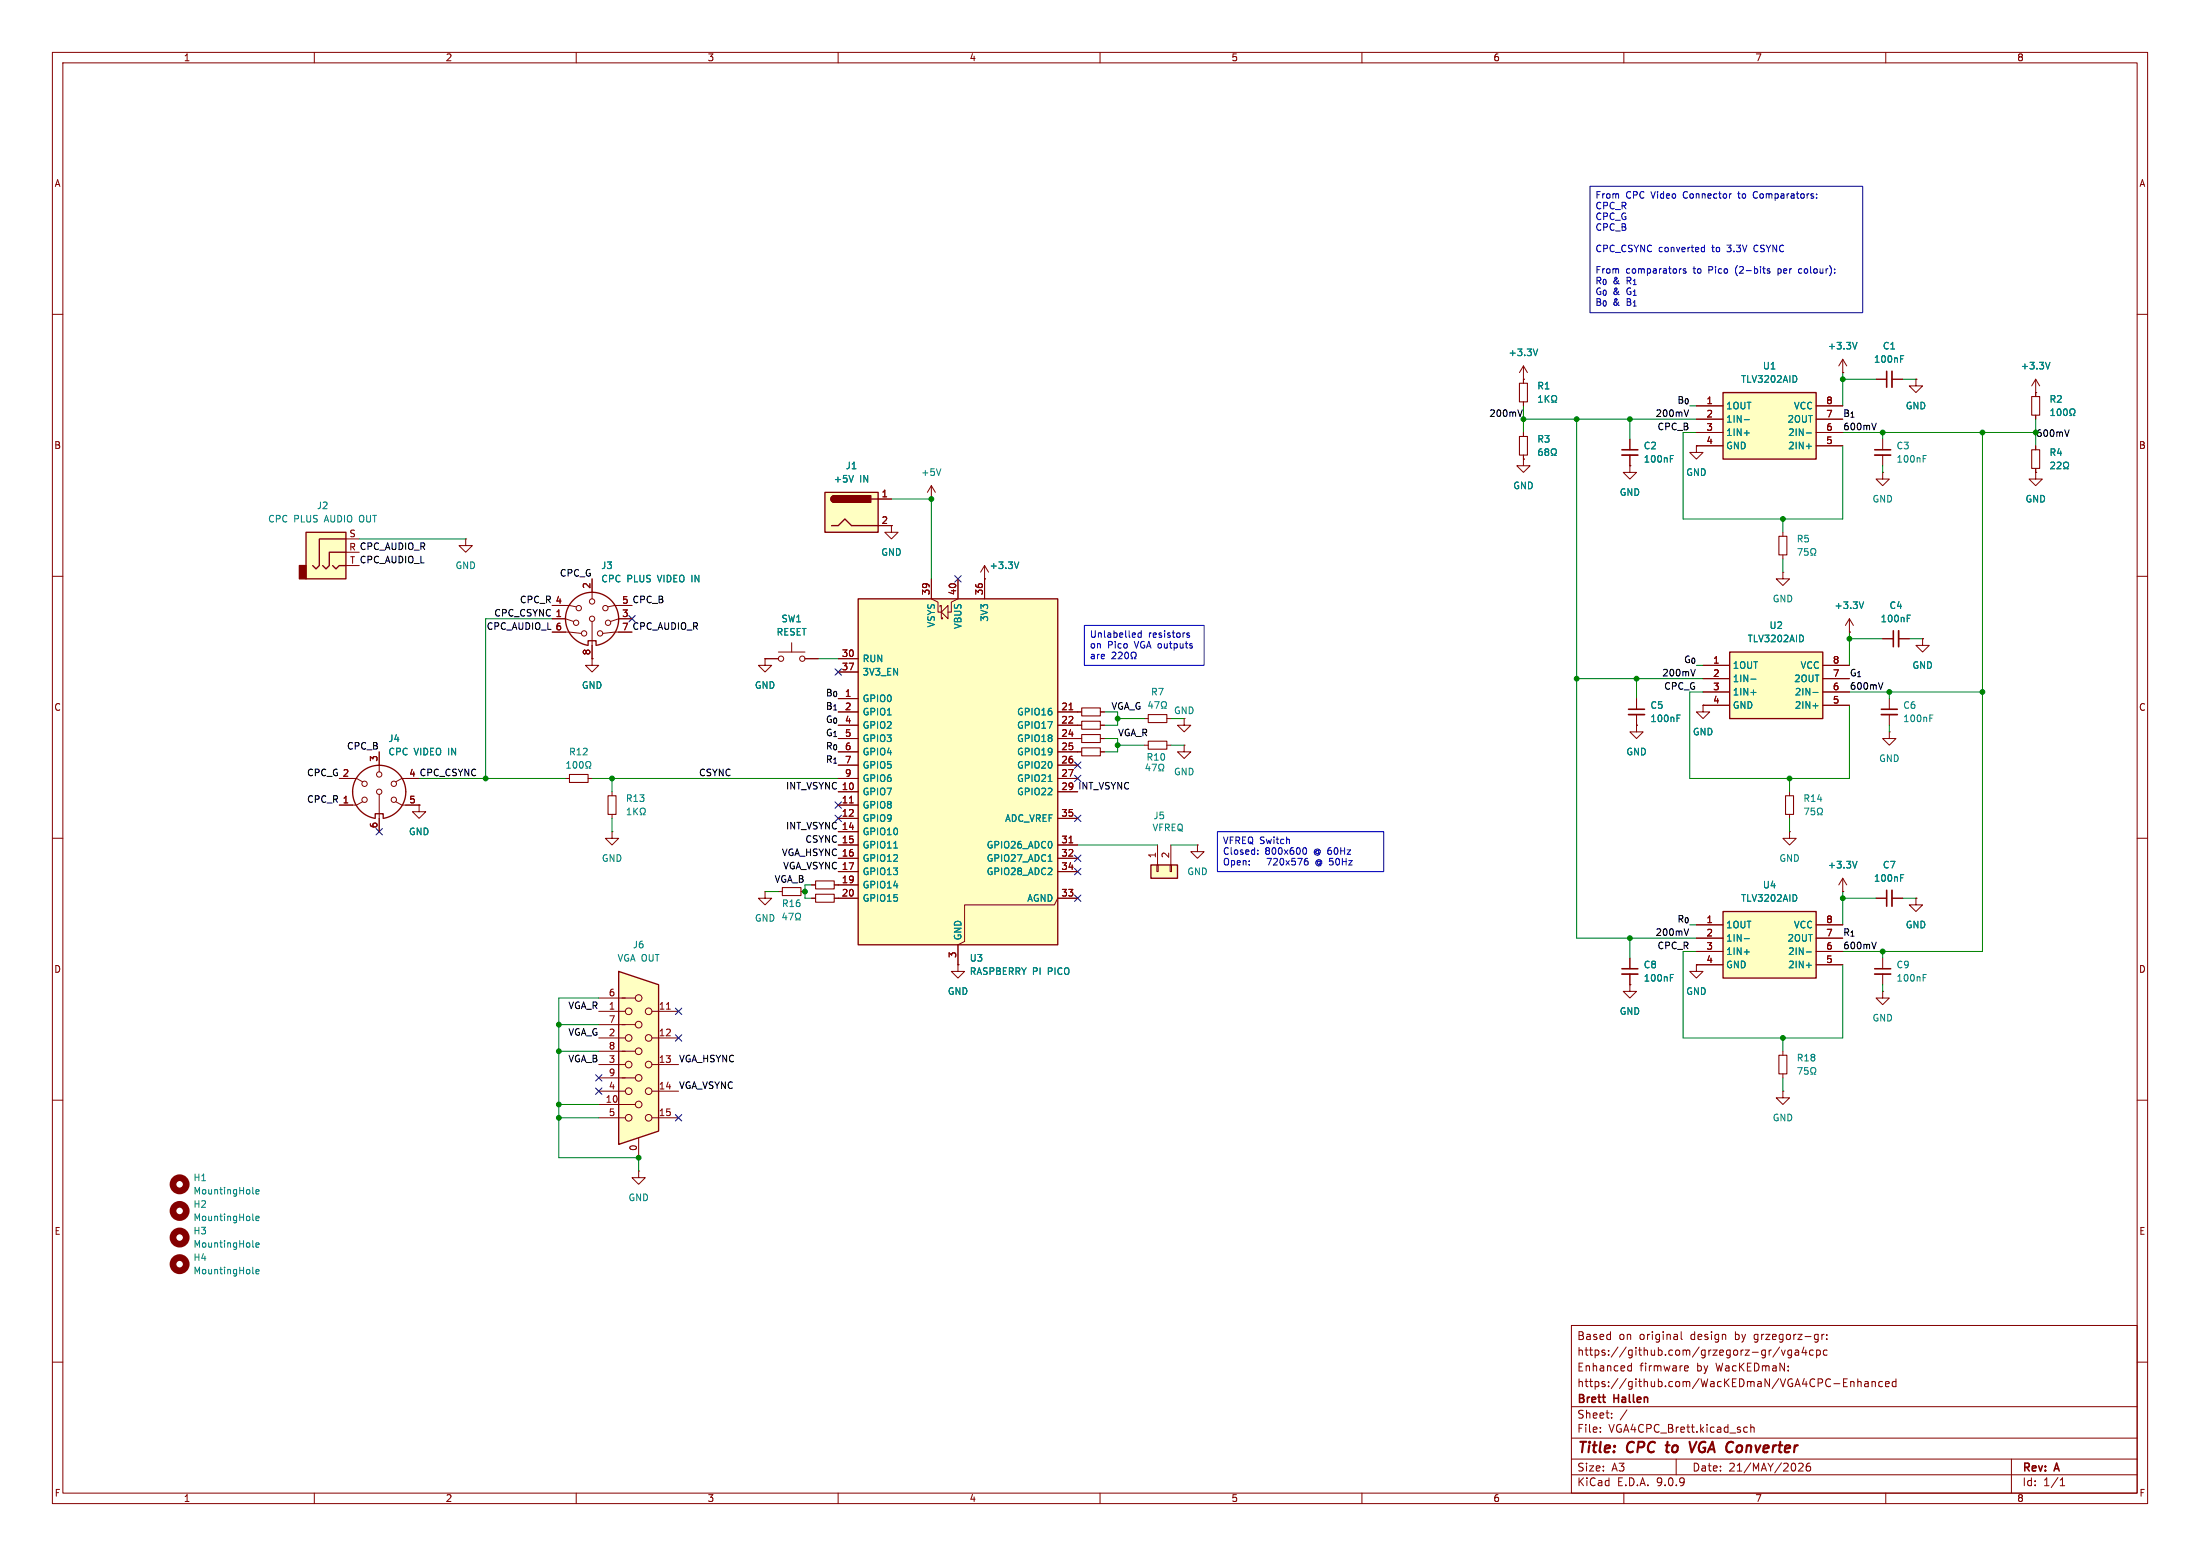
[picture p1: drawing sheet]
<svg xmlns="http://www.w3.org/2000/svg" width="420mm" height="297mm" viewBox="0 0 420 297" stroke-linecap="round" stroke-linejoin="round" font-family="sans-serif">
<g fill="none" stroke="#840000" stroke-width=".19">
<path d="M10 10h400v277h-400zM12 12h396v273h-396zM60 10v2M110 10v2M160 10v2M210 10v2M260 10v2M310 10v2M360 10v2M10 60h2M408 60h2M359.4 90.2v1.2h1.3l-1.3 1.3-1.3-1.3h1.3"/>
<path d="M359.4 90.2h.1M10 110h2M408 110h2M360.7 133.4v2M360.7 136.4v2M10 160h2M64.8 148.6h3.3l1.1 .6M69.2 153l-1.1 .7h-3.3M72.4 143.5v3.8M72.4 151.6v7.2M75.6 153l1.1 .7h3.3M77.5 148.6h-.8l-1.1 .6"/>
<path d="M80 153.7v1.2h1.3l-1.3 1.3-1.3-1.3h1.3M80 153.7h.1M107.9 148.6h.8M112.3 148.6h.7M116.8 151.1v.8M116.8 155.4v.8M408 160h2M10 210h2M408 210h2M121.9 223.5v1.3h1.3l-1.3 1.3-1.3-1.3h1.3M121.9 223.5h.1M300 253h108v32h-108z"/>
<path d="M320.9 254.2v1.3l.3 .2M338.2 257.7l-.4 .1M339.7 257.1l-1.3 1.9M340.1 257.7l.3 1 .4-1M342 257.8l-.4-.1-.3 .3 .1 .6h.6M342 257.7v1.2l-.3 .3-.3-.1M342.7 257.8h.6l.1 .9M343.4 258l-.5 .1a.29 .29 0 0 0-.2 .3 .29 .29 0 0 0 .2 .3l.5-.1M344.4 257.1l-.4 1.1h.9M344.7 257.7v1M346.2 257.8l-.5-.1-.3 .3 .2 .6h.6M346.8 257.8l.4-.1 .3 .3-.1 .6h-.6"/>
<path d="M346.8 257.7v1.5M346.9 254.7l.2 .1M347.1 255.6l-.2 .1M347.1 254.7l-.1 1.3M347.8 254.7v1M348.2 254.7l-.3 .1-.1 .2M348.7 255.5v.2M348.7 254.8v.1M348.8 257.8l-.4-.1-.3 .3 .1 .6h.6M10 260h2M300 278.5h108M300 274.5h108"/>
<path d="M300 268.5h108M305.5 273.2v.2M305.5 272.5v.1M307.7 270.5v.2M307.7 269.8v.1M310.6 269.1l-1.3 1.9M310.9 260.8h.5M310.9 261.6h.5M311.4 260.2v1.5M320 278.5v3M321.6 261.5l.2 .2 .4-.1M321.6 260.9l.2-.2h.3l.2 .2v.1l-.7 .2"/>
<path d="M333 273.3h.6M333 272.5h.6M334.2 272.5l.2-.1 .4 .1 .1 .9M334.2 271.9v1.5M343.4 279.4l.5-.1 .3 .1v.3l-.9 1.1h.9M345.5 279.3a.59 .59 0 0 0-.7 .6v.6l.1 .2 .5 .1 .2-.2 .1-.5-.2-.2h-.4l-.3 .2M351.9 263.9h.5M351.9 264.7h.8M351.9 263.2h.8M353.3 263.7v1M353.3 263.8l.2-.1 .4 .1v.9M354.7 263.8l.2-.1 .3 .1 .1 .9"/>
<path d="M354.7 263.2v1.5M356 263.8h.6l.1 .9M356.7 264l-.5 .1a.29 .29 0 0 0-.3 .3 .29 .29 0 0 0 .3 .3l.5-.1M357.4 263.8l.2-.1 .3 .1 .1 .9M357.4 263.7v1M359.4 263.8l-.5-.1-.2 .3 .1 .6h.6M359.9 264.2l.8-.2-.1-.2-.4-.1-.3 .2 .1 .7h.6M361.9 263.8l-.4-.1-.3 .3 .2 .6h.5M361.9 263.2v1.5M384 278.5v6.5M408 260h2M60 285v2"/>
<path d="M110 285v2M160 285v2M210 285v2M260 285v2M300 281.5h108M310 285v2M360 285v2M393.3 283.6h.9M393.3 282.5l.4-.4v1.5"/>
<circle cx="69.6" cy="149.6" r=".51"/>
<circle cx="69.6" cy="152.7" r=".51"/>
<circle cx="72.4" cy="147.8" r=".51"/>
<circle cx="72.4" cy="151.1" r=".51"/>
<circle cx="75.2" cy="152.7" r=".51"/>
<circle cx="75.2" cy="149.6" r=".51"/>
</g>
<path d="M318 275.9h.7M318.3 275.2l-.2 1.7 .3 .3M322.5 275.2l.5 2 .9-2" fill="none" stroke="#840000" stroke-width=".4"/>
<path d="M108.7 147.8h3.6v1.6h-3.6zM116.1 151.9h1.5v3.5h-1.5z" fill="none" stroke="#840000" stroke-width=".2"/>
<g fill="none" stroke="#008484" stroke-width=".19">
<path d="M368.4 137.1h.4M368.4 136.5h.6M108.2 146.6h.7M108.2 145.7l.4-.3v1.2M109.5 145.5l.2-.1a.68 .68 0 0 1 .4 .6 .68 .68 0 0 1-.4 .6l-.3-.5zM110.7 145.5l.2-.1a.68 .68 0 0 1 .5 .6 .68 .68 0 0 1-.5 .6l-.3-.5zM111.8 146.6h.3v-.2a.54 .54 0 0 1-.2-.8 .54 .54 0 0 1 .7-.2l.2 .6-.3 .4v.2h.3M119.7 155.5h.8M119.7 154.6l.4-.4v1.3M121 154.2v1.3M121.2 154.8l.5 .7M121.7 154.2l-.7 .8"/>
<path d="M122.2 155.5h.3v-.2a.54 .54 0 0 1-.3-.8 .54 .54 0 0 1 .8-.2l.2 .6-.3 .4v.2h.3M48.2 227.7l.2 .2M48.2 237.9l.2 .2M48.2 232.8l.2 .2M48.9 227.5l.6-.1-.1-.3h-.4l-.1 .1v.6h.5M48.9 232.6l.6-.2-.1-.2-.4-.1-.1 .2v.6h.5M48.9 237.6l.6-.1-.1-.2-.4-.1-.1 .2v.6h.5M48.2 243l.2 .1M48.9 242.7l.6-.1-.1-.2-.4-.1-.1 .2v.6h.5"/>
</g>
<path d="M71.6 156.1v-.8h1.6v.8M71.6 156.2a5.1 5.1 0 0 1-3.5-7.8 5.1 5.1 0 0 1 8.6 0 5.1 5.1 0 0 1-3.5 7.8" fill="none" stroke="#840000" stroke-width=".25"/>
<g fill="none" stroke="#840000" stroke-width="1.3">
<circle cx="34.3" cy="236.2" r="1.27"/>
<circle cx="34.3" cy="226.1" r="1.27"/>
<circle cx="34.3" cy="231.1" r="1.27"/>
<circle cx="34.3" cy="241.3" r="1.27"/>
</g>
<path d="M359.2 135.4h3" fill="none" stroke="#840000" stroke-width=".3"/>
<path d="M359.2 136.4h3" fill="none" stroke="#840000" stroke-width=".33"/>
<path d="M118.1 185.4l7.6 2.6v27.9l-7.6 2.5z" fill="#ffffc2"/>
<path d="M118.1 185.4l7.6 2.6v27.9l-7.6 2.5z" fill="none" stroke="#840000" stroke-width=".25"/>
<g fill="none" stroke="#840000" stroke-width=".19">
<path d="M188 110.5h.1M188 108l-.8 1.2M188 108l.7 1.2M188 108v2.5M205.7 138.4h.8M205.7 135.9h.8M210.1 138.4h.7M210.1 135.9h.7M114.3 195.6h7M114.3 190.5h7M114.3 193h5.1M114.3 198.1h5.1"/>
<path d="M124.5 193h5M124.5 198.1h5M127.2 192.6h.8M114.3 200.7h7M114.3 205.7h7M114.3 210.8h7M114.3 203.2h5.1M114.3 208.3h5.1M114.3 213.4h5.1M121.9 217.2v3.8M124.5 203.2h5M124.5 208.3h5"/>
<path d="M124.5 213.4h5"/>
<circle cx="120" cy="198.1" r=".63"/>
<circle cx="120" cy="193" r=".63"/>
<circle cx="121.9" cy="190.5" r=".63"/>
<circle cx="121.9" cy="195.6" r=".63"/>
<circle cx="123.8" cy="198.1" r=".63"/>
<circle cx="123.8" cy="193" r=".63"/>
<circle cx="120" cy="203.2" r=".63"/>
<circle cx="120" cy="208.3" r=".63"/>
<circle cx="120" cy="213.4" r=".63"/>
<circle cx="121.9" cy="200.7" r=".63"/>
<circle cx="121.9" cy="205.7" r=".63"/>
<circle cx="121.9" cy="210.8" r=".63"/>
<circle cx="123.8" cy="203.2" r=".63"/>
<circle cx="123.8" cy="208.3" r=".63"/>
<circle cx="123.8" cy="213.4" r=".63"/>
</g>
<path d="M194.5 107.3l-.4 1.2" fill="none" stroke="#008484" stroke-width=".19"/>
<path d="M206.5 137.7h3.6v1.5h-3.6zM206.5 135.1h3.6v1.6h-3.6z" fill="none" stroke="#840000" stroke-width=".2"/>
<path d="M330.2 124.5h17.8v12.7h-17.8z" fill="#ffffc2"/>
<path d="M330.2 124.5h17.8v12.7h-17.8z" fill="none" stroke="#840000" stroke-width=".25"/>
<g fill="none" stroke="#840000" stroke-width=".19">
<path d="M353.1 118.1l-.8 1.3M353.1 118.1l.7 1.3M353.1 118.1v2.6M146 125.7v1.3h1.3l-1.3 1.3-1.2-1.3h1.2M146 125.7h.1M146 125.7h2.6M148.6 124.5h5.1M151.1 122.7v1.8M153.7 125.7h2.5M325.1 127h5.1M325.1 129.5h5.1M325.1 132.1h5.1"/>
<path d="M325.1 134.6h5.1M348 127h5.1M348 129.5h5.1M348 132.1h5.1M348 134.6h5.1M353.1 120.7h.1M205.7 141h.8M205.7 143.5h.8M210.1 141h.7M210.1 143.5h.7M146 170.2v1.3h1.3l-1.3 1.2-1.2-1.2h1.2M146 170.2h.1"/>
<path d="M148.6 170.2h.8M152.9 170.2h.8M154.9 171.5h.8M154.9 168.9h.8M159.3 171.5h.7M159.3 168.9h.7M182.9 184.2v1.2h1.2l-1.2 1.3-1.3-1.3h1.3M182.9 184.2h.1"/>
<circle cx="149.1" cy="125.7" r=".51"/>
<circle cx="153.2" cy="125.7" r=".51"/>
</g>
<g fill="none" stroke="#008484" stroke-width=".19">
<path d="M355.8 114.9l-.4 1.2M334.3 129.6h.9M334.3 132.2h.9M344.2 121.4l.1 .4-.1 .5M346.1 132.2h1M346.1 134.7h1M145.1 174.6a.59 .59 0 0 0-.8 .6 .59 .59 0 0 0 .8 .6v-.5h-.2M146.4 174.6v1.2l-.7-1.2v1.2M147 174.6a.64 .64 0 0 1 .7 .6 .64 .64 0 0 1-.7 .6zM149.7 174.3l-.3 .9h.8M150 174.7v.9M150.6 174.3h.8l-.5 1.3"/>
<path d="M151.9 175.6h.3v-.3a.54 .54 0 0 1-.3-.7 .54 .54 0 0 1 .7-.2l.2 .6-.3 .3v.3h.3"/>
</g>
<path d="M206.5 140.2h3.6v1.5h-3.6zM206.5 142.7h3.6v1.6h-3.6zM149.4 169.4h3.5v1.5h-3.5zM155.7 170.7h3.6v1.5h-3.6zM155.7 168.1h3.6v1.6h-3.6z" fill="none" stroke="#840000" stroke-width=".2"/>
<path d="M163.8 114.3h38.1v66h-38.1z" fill="#ffffc2"/>
<path d="M163.8 114.3h38.1v66h-38.1zM112.3 123.1v-.8h1.5v.8M112.3 123.2a5.1 5.1 0 0 1-3.5-7.8 5.1 5.1 0 0 1 8.5 0 5.1 5.1 0 0 1-3.5 7.8" fill="none" stroke="#840000" stroke-width=".25"/>
<g fill="none" stroke="#840000" stroke-width=".19">
<path d="M177.8 95.3h.1M177.8 92.7v2.6M177.8 92.7l-.8 1.3M177.8 92.7l.8 1.3M105.4 115.6h3.3l1.3 .2M105.4 118.1h2.5l1.6 .5M113 110.5v3.8M113 118.6v7.1M120.6 115.6h-3.3l-1.2 .2M120.6 118.1h-2.5l-1.5 .5M170.2 100.3v1.3h1.2l-1.2 1.3-1.3-1.3h1.3M170.2 100.3h.1"/>
<path d="M177.8 110.5v3.8l1.3 .6v1.9h.6M179.5 115.8v-.2h.2v2.5h.3v-.2M179.7 116.8l1.3-1.2v2.5zM182.9 110.5v3.8l-1.3 .6v1.9h-.6M188 110.5v3.8M105.4 120.7h3.3l2.3 .2M113 125.7v1.3h1.3l-1.3 1.3-1.2-1.3h1.2M113 125.7h.1M120.6 120.7h-3.3l-2.2 .2M160 125.7h3.8M160 128.3h3.8M160 133.4h3.8"/>
<path d="M160 135.9h3.8M160 138.4h3.8M201.9 135.9h3.8M201.9 138.4h3.8M204.1 135.5h.7M359.4 121.9h2M362.5 121.9h2M367 121.9v1.3h1.3l-1.3 1.3-1.2-1.3h1.2M367 121.9h.1M160 141h3.8M160 143.5h3.8M160 146.1h3.8"/>
<path d="M160 148.6h3.8M160 151.1h3.8M160 153.7h3.8M160 156.2h3.8M160 158.8h3.8M162.2 153.3h.7M201.9 141h3.8M201.9 143.5h3.8M201.9 146.1h3.8M201.9 148.6h3.8M201.9 151.1h3.8M201.9 156.2h3.8"/>
<path d="M160 161.3h3.8M160 163.8h3.8M160 166.4h3.8M160 168.9h3.8M160 171.5h3.8M201.9 161.3h3.8M201.9 163.8h3.8M201.9 166.4h3.8M204.1 160.9h.7M205.7 171.5h-3.8l-.6 1.2h-17.2v7l-1.2 .6v3.9"/>
<circle cx="110" cy="118.9" r=".51"/>
<circle cx="110.5" cy="116.1" r=".51"/>
<circle cx="113" cy="114.8" r=".51"/>
<circle cx="113" cy="118.1" r=".51"/>
<circle cx="115.6" cy="116.1" r=".51"/>
<circle cx="116.1" cy="118.9" r=".51"/>
<circle cx="111.5" cy="120.9" r=".51"/>
<circle cx="114.6" cy="120.9" r=".51"/>
</g>
<path d="M179.6 89.5l-.4 1.2M364.1 118h.4M364.1 117.4h.6M200.1 149.2h.7M170.6 161.9h.7M200.1 164.4h.7" fill="none" stroke="#008484" stroke-width=".19"/>
<path d="M361.4 120.4v3" fill="none" stroke="#840000" stroke-width=".3"/>
<path d="M362.5 120.4v3" fill="none" stroke="#840000" stroke-width=".33"/>
<path d="M157.5 94h10.1v7.6h-10.1z" fill="#ffffc2"/>
<path d="M157.5 94h10.1v7.6h-10.1zM159.3 94.6a.64 .64 0 0 0-.7 .7 .64 .64 0 0 0 .7 .6M166.4 95.3h1.2M158.7 100.3h1.3l1.3-1.2 1.3 1.2h5" fill="none" stroke="#840000" stroke-width=".25"/>
<g fill="#840000" stroke="#840000" stroke-width=".25">
<path d="M158.8 94.8l.5-.2v1.3a.63 .63 0 0 1-.6-.4 .63 .63 0 0 1 .1-.7z"/>
<path d="M159.3 94.6h6.9v1.3h-6.9z"/>
</g>
<path d="M167.6 95.3h2.6M167.6 100.3h2.6" fill="none" stroke="#840000" stroke-width=".19"/>
<path d="M162.9 90.7l-.4 1.3" fill="none" stroke="#008484" stroke-width=".19"/>
<path d="M58.4 101.6h7.6v8.9h-7.6z" fill="#ffffc2"/>
<path d="M57.1 108h1.3v2.5h-1.3z" fill="#840000" stroke="#840000" stroke-width=".25"/>
<path d="M58.4 101.6h7.6v8.9h-7.6zM63.5 108l.6 .6 .7-.6h1.2M66 105.4h-3.1v2.6l-.7 .6-.6-.6M66 102.9h-5v5.1l-.7 .6-.6-.6" fill="none" stroke="#840000" stroke-width=".25"/>
<g fill="none" stroke="#840000" stroke-width=".19">
<path d="M66 102.9h2.6M66 105.4h2.6M66 108h2.6M88.9 102.9v1.2h1.3l-1.3 1.3-1.3-1.3h1.3M88.9 102.9h.1M340.4 109.2v1.3h1.2l-1.2 1.3-1.3-1.3h1.3M340.4 109.2h.1M340.4 101.6v.8M340.4 105.9v.8M218.4 137.2h.8M222.8 137.2h.7M226.1 137.2v1.2h1.2l-1.2 1.3-1.3-1.3h1.3"/>
<path d="M226.1 137.2h.1M325.1 134.6v1.3h1.3l-1.3 1.3-1.3-1.3h1.3M325.1 134.6h.1M360.7 139.7v1.3h1.2l-1.2 1.2-1.3-1.2h1.3M360.7 139.7h.1M226.1 142.2v1.3h1.2l-1.2 1.3-1.3-1.3h1.3M226.1 142.2h.1M341.6 151.1v.8M341.6 155.4v.8M228.6 161.3v1.3h1.3l-1.3 1.2-1.3-1.2h1.3M228.6 161.3h.1M340.4 208.3v1.3h1.2l-1.2 1.2-1.3-1.2h1.3"/>
<path d="M340.4 208.3h.1M340.4 200.7v.7M340.4 205v.7"/>
</g>
<path d="M339.6 102.4h1.5v3.5h-1.5zM219.2 136.4h3.6v1.5h-3.6zM340.9 151.9h1.5v3.5h-1.5zM339.6 201.4h1.5v3.6h-1.5z" fill="none" stroke="#840000" stroke-width=".2"/>
<g fill="none" stroke="#008484" stroke-width=".19">
<path d="M343.2 104.7h.8l-.5 1.3M345.1 104.7h-.6v.6l.1-.1 .5 .1 .1 .1-.1 .5-.2 .1-.4-.1M345.7 106h.3v-.3a.54 .54 0 0 1-.3-.7 .54 .54 0 0 1 .8-.2l.1 .6-.3 .3v.3h.3M219.6 133.9l-.3 .9h.8M219.9 134.4v.8M220.4 133.9h.9l-.6 1.3M221.7 135.2h.3v-.2a.54 .54 0 0 1-.3-.8 .54 .54 0 0 1 .8-.2l.2 .6-.3 .4v.2h.3M344.5 154.2h.8l-.5 1.3M346.4 154.2h-.6l-.1 .7 .2-.2 .4 .1 .2 .2-.1 .4-.2 .1-.5-.1M346.9 155.5h.3v-.2a.54 .54 0 0 1-.2-.8 .54 .54 0 0 1 .7-.2l.2 .6-.3 .4v.2h.3M343.2 203.8h.8l-.5 1.2M345.1 203.8h-.6v.6l.1-.1h.5l.1 .2-.1 .4-.2 .1-.4-.1"/>
<path d="M345.7 205h.3v-.2a.54 .54 0 0 1-.3-.7 .54 .54 0 0 1 .8-.3l.1 .6-.3 .4v.2h.3"/>
</g>
<path d="M219.7 165.1h5.1v2.5h-5.1z" fill="#ffffc2"/>
<path d="M219.7 165.1h5.1v2.5h-5.1z" fill="none" stroke="#840000" stroke-width=".25"/>
<g fill="none" stroke="#840000" stroke-width=".19">
<path d="M290.8 72.4h.1M290.8 69.9v3.3M290.8 76.7v.8M290.8 69.9l-.7 1.2M290.8 69.9l.8 1.2M290.8 87.6v1.3h1.3l-1.3 1.3-1.2-1.3h1.2M290.8 87.6h.1M290.8 82.6v.7M290.8 86.9v.7M311.1 88.9v1.3h1.3l-1.3 1.2-1.2-1.2h1.2M311.1 88.9h.1M311.1 83.8v2.1"/>
<path d="M311.1 86.9v2M116.8 158.8v1.2h1.3l-1.3 1.3-1.2-1.3h1.2M116.8 158.8h.1M218.4 142.2h.8M222.8 142.2h.7M220.9 165.1h.2v1.3h-.2zM221 161.3v3.8M223.4 165.1h.2v1.3h-.2zM223.5 161.3v3.8M311.1 188v1.2h1.3l-1.3 1.3-1.2-1.3h1.2M311.1 188h.1M311.1 182.9v2"/>
<path d="M311.1 185.9v2.1M323.8 184.2v1.2h1.3l-1.3 1.3-1.2-1.3h1.2M323.8 184.2h.1"/>
</g>
<path d="M290.1 73.2h1.5v3.5h-1.5zM290.1 83.3h1.5v3.6h-1.5zM219.2 141.5h3.6v1.5h-3.6z" fill="none" stroke="#840000" stroke-width=".2"/>
<g fill="none" stroke="#008484" stroke-width=".19">
<path d="M293.6 66.6l-.5 1.3M293.7 76.8h.7M293.7 75.9l.4-.4v1.3M295 75.5v1.3M295.2 76.1l.5 .7M295.7 75.5l-.7 .7M296.2 76.8h.3v-.3a.54 .54 0 0 1-.3-.7 .54 .54 0 0 1 .8-.2l.2 .6-.3 .3v.3h.3M294.3 85.7h-.3a.86 .86 0 0 0 0 1.2l.4-.1v-.4l-.2-.2h-.4l-.1 .2M295.2 86.2l-.3-.2 .3-.3h.2l.3 .2-.3 .3M295.2 86.2l-.3 .3 .1 .3 .2 .1h.3l.2-.2v-.2l-.3-.3M295.2 86.2h.2M296.1 86.9h.3v-.2a.54 .54 0 0 1-.2-.7 .54 .54 0 0 1 .7-.3l.2 .6-.3 .4v.2h.3"/>
<path d="M318.9 86.9h.6M318.9 87.6h.4M219.1 145.8l-.3 .9h.8M219.4 146.3v.8M220.8 145.9l-.6 1.2M221.4 145.9l-.2 .6 .3 .4v.2h-.3M222 145.9l.2 .6-.3 .4v.2h.3M318.9 186.6h.4M318.9 186h.6"/>
</g>
<path d="M309.6 85.9h3.1M309.6 184.9h3.1" fill="none" stroke="#840000" stroke-width=".3"/>
<path d="M309.6 86.9h3.1M309.6 185.9h3.1" fill="none" stroke="#840000" stroke-width=".33"/>
<path d="M328.9 174h17.8v12.7h-17.8z" fill="#ffffc2"/>
<path d="M328.9 174h17.8v12.7h-17.8z" fill="none" stroke="#840000" stroke-width=".25"/>
<g fill="none" stroke="#840000" stroke-width=".19">
<path d="M351.8 71.1h.1M351.8 68.6l-.8 1.3M351.8 68.6l.8 1.3M351.8 68.6v2.5M388.6 74.9h.1M388.6 72.4l-.7 1.3M388.6 72.4l.8 1.3M388.6 72.4v3.3M388.6 79.2v.8M388.6 90.2v1.2h1.3l-1.3 1.3-1.3-1.3h1.3M388.6 90.2h.1M388.6 85.1v.8"/>
<path d="M388.6 89.4v.8M312.4 138.4v1.3h1.3l-1.3 1.3-1.3-1.3h1.3M312.4 138.4h.1M312.4 133.4v2M312.4 136.4v2M323.8 176.5h5.1M323.8 179.1h5.1M346.7 176.5h5.1M346.7 179.1h5.1M323.8 181.6h5.1M323.8 184.2h5.1M346.7 181.6h5.1"/>
<path d="M346.7 184.2h5.1M359.4 189.2v1.3h1.3l-1.3 1.3-1.3-1.3h1.3M359.4 189.2h.1"/>
</g>
<g fill="none" stroke="#008484" stroke-width=".19">
<path d="M354.5 65.3l-.4 1.3M391.3 69.2l-.4 1.2M391.5 79.3h.7M391.5 78.4l.4-.4v1.3M392.9 78.1l.1-.1a.68 .68 0 0 1 .5 .7 .68 .68 0 0 1-.5 .6 .84 .84 0 0 1-.1-1.2zM394.1 78.2l.1-.2a.68 .68 0 0 1 .5 .7 .68 .68 0 0 1-.5 .6l-.3-.5zM395.1 79.3h.3v-.2a.54 .54 0 0 1-.2-.8 .54 .54 0 0 1 .7-.2l.2 .6-.3 .4v.2h.3M391.5 88.3l.5-.1 .2 .4-.7 .9h.7M392.7 88.3l.5-.1 .2 .4-.7 .9h.7M393.9 89.5h.3v-.3a.54 .54 0 0 1-.2-.7 .54 .54 0 0 1 .7-.2l.2 .6-.3 .3v.3h.3M320.2 137.1h.4M320.2 136.5h.6"/>
<path d="M333 179.2h1M342.9 170.9l.1 .4-.1 .5M333 181.7h1M344.8 181.7h1M344.8 184.2h1"/>
</g>
<path d="M387.9 75.7h1.5v3.5h-1.5zM387.9 85.9h1.5v3.5h-1.5z" fill="none" stroke="#840000" stroke-width=".2"/>
<path d="M310.9 135.4h3" fill="none" stroke="#840000" stroke-width=".3"/>
<path d="M310.9 136.4h3" fill="none" stroke="#840000" stroke-width=".33"/>
<path d="M328.9 74.9h17.8v12.7h-17.8z" fill="#ffffc2"/>
<path d="M328.9 74.9h17.8v12.7h-17.8z" fill="none" stroke="#840000" stroke-width=".25"/>
<g fill="none" stroke="#840000" stroke-width=".19">
<path d="M290.8 72.4h.1M290.8 72.4v.8M290.8 76.7v.8M323.8 77.5h5.1M346.7 77.5h5.1M351.8 71.1h.1M358.1 72.4h2.1M361.2 72.4h2M365.8 72.4v1.3h1.2l-1.2 1.2-1.3-1.2h1.3M365.8 72.4h.1M388.6 74.9h.1M388.6 74.9v.8"/>
<path d="M388.6 79.2v.8M167.6 95.3h2.6M290.8 87.6h.1M290.8 82.6v.7M290.8 86.9v.7M311.1 88.9h.1M311.1 83.8v2.1M311.1 86.9v2M323.8 85.1v1.3h1.3l-1.3 1.2-1.2-1.2h1.2M323.8 85.1h.1M323.8 80h5.1M323.8 82.6h5.1"/>
<path d="M323.8 85.1h5.1M346.7 80h5.1M346.7 82.6h5.1M346.7 85.1h5.1M359.4 83.8v2.1M359.4 86.9v2M388.6 90.2h.1M388.6 85.1v.8M388.6 89.4v.8M105.4 115.6h2.5M105.4 118.1h2.5M113 110.5v2.5"/>
<path d="M118.1 115.6h2.5M118.1 118.1h2.5M167.6 100.3h2.6M170.2 100.3h.1M177.8 110.5v3.8M182.9 110.5v3.8M188 110.5h.1M188 110.5v3.8M105.4 120.7h2.5M113 125.7h.1M113 123.2v2.5M118.1 120.7h2.5"/>
<path d="M146 125.7h.1M146 125.7h2.6M153.7 125.7h2.5M160 125.7h3.8M160 128.3h3.8M160 133.4h3.8M160 135.9h3.8M160 138.4h3.8M201.9 135.9h4.6M201.9 138.4h4.6M204.1 135.5h.7M210.1 135.9h.7"/>
<path d="M210.1 138.4h.7M312.4 138.4h.1M312.4 133.4v2M312.4 136.4v2M325.1 134.6h.1M325.1 127h5.1M325.1 129.5h5.1M325.1 132.1h5.1M325.1 134.6h5.1M348 127h5.1M348 129.5h5.1M348 132.1h5.1"/>
<path d="M348 134.6h5.1M353.1 120.7h.1M359.4 121.9h2M362.5 121.9h2M367 121.9h.1M64.8 148.6h2.5M64.8 153.7h2.5M72.4 143.5v2.6M72.4 156.2v2.6M77.5 153.7h2.5M80 153.7h.1M160 141h3.8"/>
<path d="M160 143.5h3.8M160 146.1h3.8M160 148.6h3.8M160 151.1h3.8M160 153.7h3.8M160 156.2h3.8M160 158.8h3.8M162.2 153.3h.7M201.9 141h4.6M201.9 143.5h4.6M201.9 146.1h3.8M201.9 148.6h3.8"/>
<path d="M201.9 151.1h3.8M201.9 156.2h3.8M210.1 141h.7M210.1 143.5h.7M341.6 158.8v1.2h1.3l-1.3 1.3-1.2-1.3h1.2M341.6 158.8h.1M154.9 171.5h.8M154.9 168.9h.8M159.3 171.5h4.5M159.3 168.9h4.5M160 161.3h3.8M160 163.8h3.8"/>
<path d="M160 166.4h3.8M201.9 171.5h3.8M201.9 161.3h3.8M201.9 163.8h3.8M201.9 166.4h3.8M204.1 160.9h.7M323.8 176.5h5.1M323.8 179.1h5.1M346.7 176.5h5.1M346.7 179.1h5.1M351.8 170.2h.1M351.8 167.6l-.8 1.3"/>
<path d="M351.8 167.6l.8 1.3M351.8 167.6v2.6M358.1 171.5h2.1M361.2 171.5h2M365.8 171.5v1.2h1.2l-1.2 1.3-1.3-1.3h1.3M365.8 171.5h.1M182.9 184.2h.1M182.9 180.3v3.9M311.1 188h.1M311.1 182.9v2M311.1 185.9v2.1M323.8 184.2h.1"/>
<path d="M323.8 181.6h5.1M323.8 184.2h5.1M346.7 181.6h5.1M346.7 184.2h5.1M359.4 182.9v2M359.4 185.9v2.1"/>
</g>
<g fill="none" stroke="#008484" stroke-width=".19">
<path d="M293.6 66.6l-.5 1.3M293.7 76.8h.7M293.7 75.9l.4-.4v1.3M295 75.5v1.3M295.2 76.1l.5 .7M295.7 75.5l-.7 .7M296.2 76.8h.3v-.3a.54 .54 0 0 1-.3-.7 .54 .54 0 0 1 .8-.2l.2 .6-.3 .3v.3h.3M342.9 71.9l.1 .3-.1 .6M354.5 65.3l-.4 1.3M362.8 68.5h.5M362.8 67.9h.6M391.3 69.2l-.4 1.2"/>
<path d="M391.5 79.3h.7M391.5 78.4l.4-.4v1.3M392.9 78.1l.1-.1a.68 .68 0 0 1 .5 .7 .68 .68 0 0 1-.5 .6 .84 .84 0 0 1-.1-1.2zM394.1 78.2l.1-.2a.68 .68 0 0 1 .5 .7 .68 .68 0 0 1-.5 .6l-.3-.5zM395.1 79.3h.3v-.2a.54 .54 0 0 1-.2-.8 .54 .54 0 0 1 .7-.2l.2 .6-.3 .4v.2h.3M162.9 90.7l-.4 1.3M294.3 85.7h-.3a.86 .86 0 0 0 0 1.2l.4-.1v-.4l-.2-.2h-.4l-.1 .2M295.2 86.2l-.3 .3 .1 .3 .2 .1h.3l.2-.2v-.2l-.3-.3M295.2 86.2l-.3-.2 .3-.3h.2l.3 .2-.3 .3M295.2 86.2h.2M296.1 86.9h.3v-.2a.54 .54 0 0 1-.2-.7 .54 .54 0 0 1 .7-.3l.2 .6-.3 .4v.2h.3M318.9 87.6h.4"/>
<path d="M318.9 86.9h.6M333 80.1h1M333 82.6h1M344.8 82.6h1M344.8 85.2h1M367.1 87.6h.5M367.1 86.9h.6M391.5 88.3l.5-.1 .2 .4-.7 .9h.7M392.7 88.3l.5-.1 .2 .4-.7 .9h.7M393.9 89.5h.3v-.3a.54 .54 0 0 1-.2-.7 .54 .54 0 0 1 .7-.2l.2 .6-.3 .3v.3h.3M194.5 107.3l-.4 1.2M355.8 114.9l-.4 1.2"/>
<path d="M364.1 118h.4M364.1 117.4h.6M320.2 137.1h.4M320.2 136.5h.6M334.3 129.6h.9M334.3 132.2h.9M344.2 121.4l.1 .4-.1 .5M346.1 132.2h1M346.1 134.7h1M200.1 149.2h.7M170.6 161.9h.7M200.1 164.4h.7"/>
<path d="M333 179.2h1M342.9 170.9l.1 .4-.1 .5M354.5 164.4l-.4 1.3M362.8 167.6h.5M362.8 166.9h.6M318.9 186.6h.4M318.9 186h.6M333 181.7h1M344.8 181.7h1M344.8 184.2h1M367.1 186.6h.5M367.1 186h.6"/>
</g>
<path d="M360.2 70.9v3M357.9 85.9h3M360.2 169.9v3.1M357.9 184.9h3" fill="none" stroke="#840000" stroke-width=".3"/>
<path d="M361.2 70.9v3M357.9 86.9h3M361.2 169.9v3.1M357.9 185.9h3" fill="none" stroke="#840000" stroke-width=".33"/>
<g fill="none" stroke="#000" stroke-width=".19">
<path d="M290.6 78.2l-.4 1.3M322.4 78.2l-.5 1.3M358.2 80.8l-.4 1.2M395 82l-.4 1.3M212.3 134.1l.4 1.3 .5-1.3M214.2 134.2a.59 .59 0 0 0-.7 .5 .59 .59 0 0 0 .7 .6l.1-.5h-.2M214.7 135.4l.4-1.3 .4 1.3M214.8 135h.6M215.6 135.5h1M217.6 134.2a.59 .59 0 0 0-.8 .5 .59 .59 0 0 0 .8 .6v-.5h-.2M323.6 127.8l-.4 1.2M359.4 130.3l-.4 1.3"/>
<path d="M322.4 177.3l-.5 1.3M358.2 179.8l-.4 1.3"/>
</g>
<g fill="none" stroke="#008400" stroke-width=".19">
<path d="M290.8 77.5v5.1M351.8 72.4h6.3M351.8 71.1v6.4M363.2 72.4h2.6M170.2 95.3h7.6v15.2M290.8 80h33M301 80v99.1h22.8M311.1 80v3.8M323.8 82.6h-2.5v16.5h30.5v-14M340.4 99.1v2.5M351.8 82.6h36.8M359.4 82.6v1.2"/>
<path d="M359.4 88.9v1.3M378.5 82.6v99h-26.7M388.6 80v5.1M68.6 102.9h20.3M105.4 118.1h-12.7v30.5M340.4 106.7v2.5M156.2 125.7h3.8M210.8 135.9h2.6v2.5h-2.6M213.4 137.2h5M223.5 137.2h2.6M301 129.5h24.1M312.4 129.5v3.9"/>
<path d="M325.1 132.1h-2.5v16.5h30.5v-14M353.1 120.7v6.3M353.1 121.9h6.3M353.1 132.1h25.4M360.7 132.1v1.3M360.7 138.4v1.3M364.5 121.9h2.5M80 148.6h27.9M113 148.6h47M116.8 148.6v2.5M116.8 156.2v2.6M210.8 141h2.6v2.5h-2.6"/>
<path d="M213.4 142.2h5M223.5 142.2h2.6M341.6 148.6v2.5M341.6 156.2v2.6M146 170.2h2.6M154.9 168.9h-1.2v2.6h1.2M205.7 161.3h15.3M223.5 161.3h5.1M311.1 179.1v3.8M351.8 170.2v6.3M351.8 171.5h6.3M363.2 171.5h2.6"/>
<path d="M106.7 195.6h7.6M114.3 190.5h-7.6v30.5h15.2v2.5M323.8 181.6h-2.5v16.5h30.5v-13.9M340.4 198.1v2.6M359.4 181.6v1.3M359.4 188v1.2M106.7 200.7h7.6M106.7 213.4h7.6M106.7 210.8h7.6M340.4 205.7v2.6"/>
</g>
<g fill="none" stroke="#000084" stroke-width=".19">
<path d="M120 117.5l1.3 1.2M121.3 117.5l-1.3 1.2M182.3 109.9l1.2 1.2M183.5 109.9l-1.2 1.2M159.4 127.7l1.2 1.2M160.6 127.7l-1.2 1.2M71.8 158.1l1.2 1.3M73 158.1l-1.2 1.3M159.4 155.6l1.2 1.2M159.4 153.1l1.2 1.2M160.6 155.6l-1.2 1.2M160.6 153.1l-1.2 1.2"/>
<path d="M205.1 145.4l1.2 1.3M205.1 148l1.2 1.2M205.1 155.6l1.2 1.2M206.3 145.4l-1.2 1.3M206.3 148l-1.2 1.2M206.3 155.6l-1.2 1.2M205.1 170.8l1.2 1.3M205.1 163.2l1.2 1.2M205.1 165.8l1.2 1.2M206.3 170.8l-1.2 1.3M206.3 163.2l-1.2 1.2M206.3 165.8l-1.2 1.2"/>
<path d="M128.9 192.4l1.2 1.2M128.9 197.5l1.2 1.2M130.1 192.4l-1.2 1.2M130.1 197.5l-1.2 1.2M113.7 205.1l1.2 1.2M113.7 207.7l1.2 1.2M114.9 207.7l-1.2 1.2M114.9 205.1l-1.2 1.2M128.9 212.8l1.2 1.2M130.1 212.8l-1.2 1.2"/>
</g>
<g fill="none" stroke="#0000c2" stroke-width=".19">
<path d="M303.5 35.6h52.1v24.1h-52.1zM330.5 37h-.2M334.9 36.6l-.2 .5 .2 .7M346.8 37.7v.1M346.8 37v.2M321 51.3l-.3 .1M321.8 51.4l-.3-.1-.2 .2 .1 .2 .4 .1v.3h-.5M324.8 47.9l.2 .2 .4-.1M325.4 46.8v1.3M325.4 47.3l-.4-.1-.2 .1M337.8 51.4l-.3-.1-.1 .2v.2l.4 .1v.3h-.4M339.4 51.3v1.3"/>
<path d="M339.4 52.1h.1M339.5 51.3l-.1 .1M343.8 51.3l-.3 .1-.2 .1 .1 .5 .4 .1M207 119.4h22.9v7.6h-22.9zM213 124.7v.3l-.8 .7h.8M214.2 124.7v.3l-.8 .7h.8M214.8 124.7l-.1 .6 .3 .4 .4-.2v-.8M216.3 124.5l-.4 .3 .1 .5 .2 .2v.2h-.3M216.9 124.8l-.1 .5-.2 .2v.2h.3M217.9 120.4v1.3M217.9 120.9l-.4-.1-.2 .3 .1 .5h.5M227.1 120.9l-.4-.1-.1 .2v.2l.5 .1v.3h-.5"/>
<path d="M232.4 158.8h31.8v7.6h-31.8zM240.1 162.9v.2M240.1 162.3v.1M248.8 161.9l.2-.1a.68 .68 0 0 1 .4 .6 .68 .68 0 0 1-.4 .7l-.2-.2M249.4 163.8h.2M249.5 164.3l.2 .3v.3l-.2 .2M251.4 164.3a.58 .58 0 0 0 0 .8"/>
</g>
<g fill="#008400" stroke="#008400" stroke-width=".19">
<circle cx="378.5" cy="132.1" r=".46"/>
<circle cx="341.6" cy="148.6" r=".46"/>
<circle cx="351.8" cy="171.5" r=".46"/>
<circle cx="360.7" cy="132.1" r=".46"/>
<circle cx="353.1" cy="121.9" r=".46"/>
<circle cx="340.4" cy="198.1" r=".46"/>
<circle cx="312.4" cy="129.5" r=".46"/>
<circle cx="301" cy="129.5" r=".46"/>
<circle cx="311.1" cy="179.1" r=".46"/>
<circle cx="359.4" cy="181.6" r=".46"/>
<circle cx="340.4" cy="99.1" r=".46"/>
<circle cx="359.4" cy="82.6" r=".46"/>
<circle cx="378.5" cy="82.6" r=".46"/>
<circle cx="351.8" cy="72.4" r=".46"/>
<circle cx="301" cy="80" r=".46"/>
<circle cx="311.1" cy="80" r=".46"/>
<circle cx="290.8" cy="80" r=".46"/>
<circle cx="213.4" cy="142.2" r=".46"/>
<circle cx="213.4" cy="137.2" r=".46"/>
<circle cx="177.8" cy="95.3" r=".46"/>
<circle cx="92.7" cy="148.6" r=".46"/>
<circle cx="121.9" cy="221" r=".46"/>
<circle cx="106.7" cy="195.6" r=".46"/>
<circle cx="106.7" cy="213.4" r=".46"/>
<circle cx="153.7" cy="170.2" r=".46"/>
<circle cx="106.7" cy="200.7" r=".46"/>
<circle cx="106.7" cy="210.8" r=".46"/>
<circle cx="116.8" cy="148.6" r=".46"/>
</g>
<g font-size="2.8" fill="#840000">
<text x="301" y="277.9">Title:</text>
<text x="310.6" y="277.9">CPC</text>
<text x="319" y="277.9">to</text>
<text x="324.2" y="277.9">VGA Converter</text>
</g>
<g font-size="2.1" fill="#840000">
<text x="301" y="256">Based</text>
<text x="309" y="256">on</text>
<text x="313" y="256">original</text>
<text x="322.9" y="256">design</text>
<text x="331.5" y="256">by</text>
<text x="335.3" y="256">grzegorz-gr:</text>
<text x="301" y="262">Enhanced</text>
<text x="301" y="259">https://github.com/grzegorz-gr/vga4cpc</text>
<text x="313" y="262">firmware</text>
<text x="323.9" y="262">by</text>
<text x="327.7" y="262">WacKEDmaN:</text>
<text x="301" y="268.2">Brett</text>
<text x="301" y="265">https://github.com/WacKEDmaN/VGA4CPC-Enhanced</text>
<text x="308.2" y="268.2">Hallen</text>
<text x="301" y="273.7">File:</text>
<text x="301" y="271">Sheet:</text>
<text x="307.1" y="273.7">VGA4CPC_Brett.kicad_sch</text>
<text x="301" y="281.1">Size:</text>
<text x="307.6" y="281.1">A3</text>
<text x="323" y="281.1">Date:</text>
<text x="330" y="281.1">21/MAY/2026</text>
<text x="386" y="281.3">Rev:</text>
<text x="392.4" y="281.3">A</text>
<text x="301" y="283.9">KiCad</text>
<text x="308.7" y="283.9">E.D.A.</text>
<text x="316.3" y="283.9">9.0.9</text>
<text x="386" y="283.9">Id:</text>
<text x="390.1" y="283.9">1/1</text>
</g>
<g font-size="1.8" fill="#840000">
<text x="35" y="11.9">1</text>
<text x="85" y="11.9">2</text>
<text x="135" y="11.9">3</text>
<text x="185" y="11.9">4</text>
<text x="235" y="11.9">5</text>
<text x="285" y="11.9">6</text>
<text x="335" y="11.9">7</text>
<text x="385" y="11.9">8</text>
<text x="10.3" y="35.9">A</text>
<text x="408.3" y="35.9">A</text>
<text x="325.7" y="77.2">1</text>
<text x="348.5" y="77.2">8</text>
<text x="325.7" y="79.8">2</text>
<text x="325.7" y="82.3">3</text>
<text x="348.5" y="79.8">7</text>
<text x="348.5" y="82.3">6</text>
<text x="10.3" y="85.9">B</text>
<text x="325.7" y="84.8">4</text>
<text x="348.5" y="84.8">5</text>
<text x="408.2" y="85.9">B</text>
<text x="168.2" y="95">1</text>
<text x="168.2" y="100.1">2</text>
<text x="66.6" y="102.6">S</text>
<text x="112.8" y="112.5" transform="rotate(-90 112.8 112.5)">2</text>
<text x="177.5" y="113.7" transform="rotate(-90 177.5 113.7)">39</text>
<text x="182.6" y="113.7" transform="rotate(-90 182.6 113.7)">40</text>
<text x="187.7" y="113.7" transform="rotate(-90 187.7 113.7)">36</text>
<text x="106" y="115.3">4</text>
<text x="106" y="117.9">1</text>
<text x="118.7" y="117.9">3</text>
<text x="118.7" y="115.3">5</text>
<text x="106" y="120.4">6</text>
<text x="112.8" y="125.2" transform="rotate(-90 112.8 125.2)">8</text>
<text x="118.7" y="120.4">7</text>
<text x="160.6" y="125.5">30</text>
<text x="160.6" y="128">37</text>
<text x="327" y="129.3">2</text>
<text x="327" y="131.8">3</text>
<text x="327" y="126.7">1</text>
<text x="349.8" y="126.7">8</text>
<text x="349.8" y="129.3">7</text>
<text x="349.8" y="131.8">6</text>
<text x="10.3" y="135.9">C</text>
<text x="161.2" y="133.1">1</text>
<text x="161.2" y="135.6">2</text>
<text x="202.5" y="135.6">21</text>
<text x="327" y="134.4">4</text>
<text x="349.8" y="134.4">5</text>
<text x="408.2" y="135.9">C</text>
<text x="161.2" y="138.2">4</text>
<text x="161.2" y="140.7">5</text>
<text x="161.2" y="143.3">6</text>
<text x="202.5" y="138.2">22</text>
<text x="202.5" y="140.7">24</text>
<text x="202.5" y="143.3">25</text>
<text x="65.3" y="148.3">2</text>
<text x="72.1" y="145.5" transform="rotate(-90 72.1 145.5)">3</text>
<text x="78" y="148.3">4 CPC_CSYNC</text>
<text x="78" y="148.3">4</text>
<text x="161.2" y="148.3">9</text>
<text x="161.2" y="145.8">7</text>
<text x="202.5" y="145.8">26</text>
<text x="202.5" y="148.3">27</text>
<text x="65.3" y="153.4">1</text>
<text x="78" y="153.4">5</text>
<text x="160.6" y="153.4">11</text>
<text x="160.6" y="156">12</text>
<text x="160.6" y="150.9">10</text>
<text x="202.5" y="150.9">29</text>
<text x="202.5" y="156">35</text>
<text x="72.1" y="158.2" transform="rotate(-90 72.1 158.2)">6</text>
<text x="160.6" y="158.5">14</text>
<text x="160.6" y="161">15</text>
<text x="202.5" y="161">31</text>
<text x="160.6" y="163.6">16</text>
<text x="160.6" y="166.1">17</text>
<text x="202.5" y="163.6">32</text>
<text x="202.5" y="166.1">34</text>
<text x="220.7" y="163.9" transform="rotate(-90 220.7 163.9)">1</text>
<text x="223.3" y="163.9" transform="rotate(-90 223.3 163.9)">2</text>
<text x="160.6" y="168.7">19</text>
<text x="160.6" y="171.2">20</text>
<text x="202.5" y="171.2">33</text>
<text x="325.7" y="178.8">2</text>
<text x="325.7" y="176.3">1</text>
<text x="348.5" y="176.3">8</text>
<text x="348.5" y="178.8">7</text>
<text x="10.3" y="185.9">D</text>
<text x="182.6" y="183" transform="rotate(-90 182.6 183)">3</text>
<text x="325.7" y="181.4">3</text>
<text x="325.7" y="183.9">4</text>
<text x="348.5" y="181.4">6</text>
<text x="348.5" y="183.9">5</text>
<text x="408.2" y="185.9">D</text>
<text x="116.1" y="190.2">6</text>
<text x="116.1" y="192.8">1</text>
<text x="116.1" y="195.3">7</text>
<text x="116.1" y="197.9">2</text>
<text x="125.7" y="192.8">11</text>
<text x="125.7" y="197.9">12</text>
<text x="116.1" y="200.4">8</text>
<text x="116.1" y="202.9">3</text>
<text x="125.7" y="202.9">13</text>
<text x="116.1" y="205.5">9</text>
<text x="116.1" y="208">4</text>
<text x="125.7" y="208">14</text>
<text x="115.5" y="210.6">10</text>
<text x="116.1" y="213.1">5</text>
<text x="125.7" y="213.1">15</text>
<text x="121.7" y="219.8" transform="rotate(-90 121.7 219.8)">0</text>
<text x="10.3" y="235.9">E</text>
<text x="408.3" y="235.9">E</text>
<text x="10.3" y="285.9">F</text>
<text x="35" y="286.9">1</text>
<text x="85" y="286.9">2</text>
<text x="135" y="286.9">3</text>
<text x="185" y="286.9">4</text>
<text x="235" y="286.9">5</text>
<text x="285" y="286.9">6</text>
<text x="335" y="286.9">7</text>
<text x="385" y="286.9">8</text>
<text x="408.3" y="285.9">F</text>
</g>
<g font-size="1.8" fill="#0000c2">
<text x="304.5" y="38.2">From</text>
<text x="304.5" y="40.3">CPC_R</text>
<text x="310.4" y="38.2">CPC</text>
<text x="315.4" y="38.2">Video</text>
<text x="321.6" y="38.2">Connector</text>
<text x="332.3" y="38.2">to</text>
<text x="335.4" y="38.2">Comparators:</text>
<text x="304.5" y="42.3">CPC_G</text>
<text x="304.5" y="44.4">CPC_B</text>
<text x="304.5" y="48.5">CPC_CSYNC converted</text>
<text x="304.5" y="52.6">From</text>
<text x="310.4" y="52.6">comparators</text>
<text x="323.4" y="52.6">to</text>
<text x="326.4" y="52.6">Pico</text>
<text x="327" y="48.5">to</text>
<text x="330" y="48.5">3.3V</text>
<text x="331.7" y="52.6">(2-bits</text>
<text x="335.3" y="48.5">CSYNC</text>
<text x="340" y="52.6">per</text>
<text x="344.2" y="52.6">colour):</text>
<text x="304.5" y="54.6">R_{0}</text>
<text x="304.5" y="56.6">G_{0}</text>
<text x="304.5" y="58.7">B_{0}</text>
<text x="307.9" y="54.6">&amp;</text>
<text x="307.9" y="56.6">&amp;</text>
<text x="307.9" y="58.7">&amp;</text>
<text x="310.6" y="54.6">R_{1}</text>
<text x="310.6" y="56.6">G_{1}</text>
<text x="310.6" y="58.7">B_{1}</text>
<text x="208" y="122.1">Unlabelled</text>
<text x="208" y="124.1">on</text>
<text x="211.4" y="124.1">Pico</text>
<text x="216.7" y="124.1">VGA outputs</text>
<text x="219.2" y="122.1">resistors</text>
<text x="208" y="126.1">are</text>
<text x="233.4" y="161.4">VFREQ Switch</text>
<text x="233.4" y="163.5">Closed:</text>
<text x="233.4" y="165.5">Open:</text>
<text x="241.5" y="163.5">800x600</text>
<text x="242.2" y="165.5">720x576</text>
<text x="250.9" y="163.5">@ 60Hz</text>
<text x="251.7" y="165.5">@ 50Hz</text>
</g>
<g font-size="1.8" fill="#008484">
<text x="287.9" y="68.2">+3.3V</text>
<text x="336.4" y="70.7">U1</text>
<text x="348.8" y="66.9">+3.3V</text>
<text x="357.7" y="69.4">100nF</text>
<text x="359.3" y="66.9">C1</text>
<text x="385.7" y="70.7">+3.3V</text>
<text x="293.4" y="74.5">R1</text>
<text x="332.3" y="73.3">TLV3202AID</text>
<text x="391.2" y="77.1">R2</text>
<text x="329.4" y="78.3">1OUT</text>
<text x="329.4" y="80.9">1IN-</text>
<text x="329.4" y="83.4">1IN+</text>
<text x="341.2" y="80.9">2OUT</text>
<text x="341.3" y="83.4">2IN-</text>
<text x="342.4" y="78.3">VCC</text>
<text x="363.7" y="78.3">GND</text>
<text x="161.4" y="89.8">J1</text>
<text x="293.4" y="84.7">R3</text>
<text x="313.7" y="86">C2</text>
<text x="313.7" y="88.5">100nF</text>
<text x="329.4" y="86">GND</text>
<text x="341.3" y="86">2IN+</text>
<text x="362" y="86">C3</text>
<text x="362" y="88.5">100nF</text>
<text x="391.2" y="87.2">R4</text>
<text x="159.1" y="92.3">+5V</text>
<text x="164.1" y="92.3">IN</text>
<text x="175.8" y="91">+5V</text>
<text x="288.8" y="93.6">GND</text>
<text x="309.1" y="94.8">GND</text>
<text x="321.8" y="91">GND</text>
<text x="51.1" y="99.9">CPC</text>
<text x="56.1" y="99.9">PLUS</text>
<text x="60.4" y="97.4">J2</text>
<text x="62.1" y="99.9">AUDIO OUT</text>
<text x="357.4" y="96.1">GND</text>
<text x="386.6" y="96.1">GND</text>
<text x="168.1" y="106.3">GND</text>
<text x="342.9" y="103.7">R5</text>
<text x="86.9" y="108.8">GND</text>
<text x="114.7" y="108.8">J3</text>
<text x="114.7" y="111.4">CPC</text>
<text x="119.7" y="111.4">PLUS</text>
<text x="125.7" y="111.4">VIDEO IN</text>
<text x="188.8" y="108.8">+3.3V</text>
<text x="149.1" y="119">SW1</text>
<text x="178.7" y="119.9" transform="rotate(-90 178.7 119.9)">VSYS</text>
<text x="188.8" y="118.8" transform="rotate(-90 188.8 118.8)">3V3</text>
<text x="338.3" y="115.2">GND</text>
<text x="350.1" y="116.4">+3.3V</text>
<text x="358.9" y="119">100nF</text>
<text x="360.6" y="116.4">C4</text>
<text x="148.2" y="121.5">RESET</text>
<text x="183.7" y="120.2" transform="rotate(-90 183.7 120.2)">VBUS</text>
<text x="333.5" y="122.8">TLV3202AID</text>
<text x="337.7" y="120.2">U2</text>
<text x="111" y="131.7">GND</text>
<text x="144" y="131.7">GND</text>
<text x="164.6" y="126.6">RUN</text>
<text x="164.6" y="129.1">3V3_EN</text>
<text x="330.7" y="127.9">1OUT</text>
<text x="330.7" y="130.4">1IN-</text>
<text x="342.4" y="130.4">2OUT</text>
<text x="343.6" y="127.9">VCC</text>
<text x="365" y="127.9">GND</text>
<text x="164.6" y="134.2">GPIO0</text>
<text x="164.6" y="136.8">GPIO1</text>
<text x="194.1" y="136.8">GPIO16</text>
<text x="219.6" y="132.9">R7</text>
<text x="224" y="136.5">GND</text>
<text x="315" y="135.5">C5</text>
<text x="330.7" y="132.9">1IN+</text>
<text x="330.7" y="135.5">GND</text>
<text x="342.6" y="132.9">2IN-</text>
<text x="342.6" y="135.5">2IN+</text>
<text x="363.2" y="135.5">C6</text>
<text x="74.1" y="141.8">J4</text>
<text x="164.6" y="139.3">GPIO2</text>
<text x="164.6" y="141.8">GPIO3</text>
<text x="194.1" y="139.3">GPIO17</text>
<text x="194.1" y="141.8">GPIO18</text>
<text x="315" y="138">100nF</text>
<text x="323.1" y="140.6">GND</text>
<text x="363.2" y="138">100nF</text>
<text x="74.1" y="144.4">CPC</text>
<text x="79" y="144.4">VIDEO IN</text>
<text x="108.5" y="144.4">R12</text>
<text x="164.6" y="144.4">GPIO4</text>
<text x="164.6" y="146.9">GPIO5</text>
<text x="164.6" y="149.5">GPIO6</text>
<text x="194.1" y="144.4">GPIO19</text>
<text x="194.1" y="146.9">GPIO20</text>
<text x="194.1" y="149.5">GPIO21</text>
<text x="218.8" y="145.4">R10</text>
<text x="224" y="148.2">GND</text>
<text x="310.4" y="144.4">GND</text>
<text x="358.6" y="145.6">GND</text>
<text x="119.4" y="153.3">R13</text>
<text x="164.6" y="152">GPIO7</text>
<text x="164.6" y="154.5">GPIO8</text>
<text x="194.1" y="152">GPIO22</text>
<text x="344.2" y="153.3">R14</text>
<text x="78" y="159.6">GND</text>
<text x="164.6" y="157.1">GPIO9</text>
<text x="164.6" y="159.6">GPIO10</text>
<text x="191.8" y="157.1">ADC_VREF</text>
<text x="219.9" y="158.9">VFREQ</text>
<text x="220.1" y="156.6">J5</text>
<text x="114.8" y="164.7">GND</text>
<text x="164.6" y="162.2">GPIO11</text>
<text x="164.6" y="164.7">GPIO12</text>
<text x="164.6" y="167.2">GPIO13</text>
<text x="188.3" y="162.2">GPIO26_ADC0</text>
<text x="188.3" y="164.7">GPIO27_ADC1</text>
<text x="188.3" y="167.2">GPIO28_ADC2</text>
<text x="226.6" y="167.2">GND</text>
<text x="339.6" y="164.7">GND</text>
<text x="348.8" y="166">+3.3V</text>
<text x="359.3" y="166">C7</text>
<text x="149.2" y="173.3">R16</text>
<text x="164.6" y="169.8">GPIO14</text>
<text x="164.6" y="172.3">GPIO15</text>
<text x="196" y="172.3">AGND</text>
<text x="332.3" y="172.3">TLV3202AID</text>
<text x="336.4" y="169.8">U4</text>
<text x="357.7" y="168.5">100nF</text>
<text x="183.7" y="179.6" transform="rotate(-90 183.7 179.6)">GND</text>
<text x="329.4" y="177.4">1OUT</text>
<text x="329.4" y="179.9">1IN-</text>
<text x="341.2" y="179.9">2OUT</text>
<text x="342.4" y="177.4">VCC</text>
<text x="363.7" y="177.4">GND</text>
<text x="117.8" y="183.7">VGA OUT</text>
<text x="120.7" y="181.2">J6</text>
<text x="185" y="183.7">U3</text>
<text x="313.7" y="185">C8</text>
<text x="329.4" y="182.5">1IN+</text>
<text x="329.4" y="185">GND</text>
<text x="341.3" y="182.5">2IN-</text>
<text x="341.3" y="185">2IN+</text>
<text x="362" y="185">C9</text>
<text x="180.8" y="190.1">GND</text>
<text x="185" y="186.3">RASPBERRY PI</text>
<text x="200.1" y="186.3">PICO</text>
<text x="313.7" y="187.6">100nF</text>
<text x="321.8" y="190.1">GND</text>
<text x="362" y="187.6">100nF</text>
<text x="309.1" y="193.9">GND</text>
<text x="357.4" y="195.2">GND</text>
<text x="342.9" y="202.8">R18</text>
<text x="338.3" y="214.2">GND</text>
<text x="36.8" y="225.7">H1</text>
<text x="36.8" y="228.2">MountingHole</text>
<text x="36.8" y="230.7">H2</text>
<text x="36.8" y="233.3">MountingHole</text>
<text x="119.9" y="229.5">GND</text>
<text x="36.8" y="235.8">H3</text>
<text x="36.8" y="238.4">MountingHole</text>
<text x="36.8" y="240.9">H4</text>
<text x="36.8" y="243.4">MountingHole</text>
</g>
<g font-size="1.8" fill="#008400">
<text x="320.1" y="77.1">B_{0}</text>
<text x="388.6" y="83.5">600mV</text>
<text x="321.4" y="126.7">G_{0} 1</text>
<text x="320.1" y="176.2">R_{0} 1</text>
</g>
<g font-size="1.8">
<text x="284.2" y="79.7">200mV</text>
<text x="316" y="79.7">200mV</text>
<text x="316.3" y="82.2">CPC_B</text>
<text x="351.8" y="79.7">B_{1}</text>
<text x="351.8" y="82.2">600mV</text>
<text x="66.6" y="105.2">R CPC_AUDIO_R</text>
<text x="66.7" y="107.7">T CPC_AUDIO_L</text>
<text x="106.8" y="110.1">CPC_G</text>
<text x="94.3" y="117.8">CPC_CSYNC 1</text>
<text x="99.2" y="115.2">CPC_R 4</text>
<text x="118.7" y="115.3">5 CPC_B</text>
<text x="92.8" y="120.3">CPC_AUDIO_L 6</text>
<text x="118.7" y="120.4">7 CPC_AUDIO_R</text>
<text x="317.2" y="129.2">200mV</text>
<text x="317.6" y="131.7">CPC_G</text>
<text x="353.1" y="131.7">600mV</text>
<text x="353.1" y="129.2">G_{1}</text>
<text x="157.5" y="135.5">B_{1}2</text>
<text x="157.5" y="133">B_{0}1</text>
<text x="66.1" y="143.2">CPC_B</text>
<text x="157.5" y="138.1">G_{0}</text>
<text x="157.5" y="140.6">G_{1}</text>
<text x="157.5" y="143.2">R_{0}6</text>
<text x="213.4" y="140.6">VGA_R</text>
<text x="58.5" y="148.2">CPC_G 2</text>
<text x="133.3" y="148.2">CSYNC</text>
<text x="157.5" y="145.7">R_{1}7</text>
<text x="58.5" y="153.3">CPC_R 1</text>
<text x="150" y="150.8">INT_VSYNC 10</text>
<text x="205.7" y="150.8">INT_VSYNC</text>
<text x="150" y="158.4">INT_VSYNC 14</text>
<text x="153.6" y="160.9">CSYNC 15</text>
<text x="149.2" y="163.5">VGA_HSYNC 16</text>
<text x="149.4" y="166">VGA_VSYNC 17</text>
<text x="147.8" y="168.6">VGA_B</text>
<text x="316" y="178.7">200mV</text>
<text x="351.8" y="178.7">R_{1}</text>
<text x="316.3" y="181.3">CPC_R</text>
<text x="351.8" y="181.3">600mV</text>
<text x="108.4" y="197.8">VGA_G</text>
<text x="108.4" y="192.7">VGA_R</text>
<text x="108.4" y="202.9">VGA_B</text>
<text x="129.5" y="202.9">VGA_HSYNC</text>
<text x="129.5" y="207.9">VGA_VSYNC</text>
</g>
</svg>
